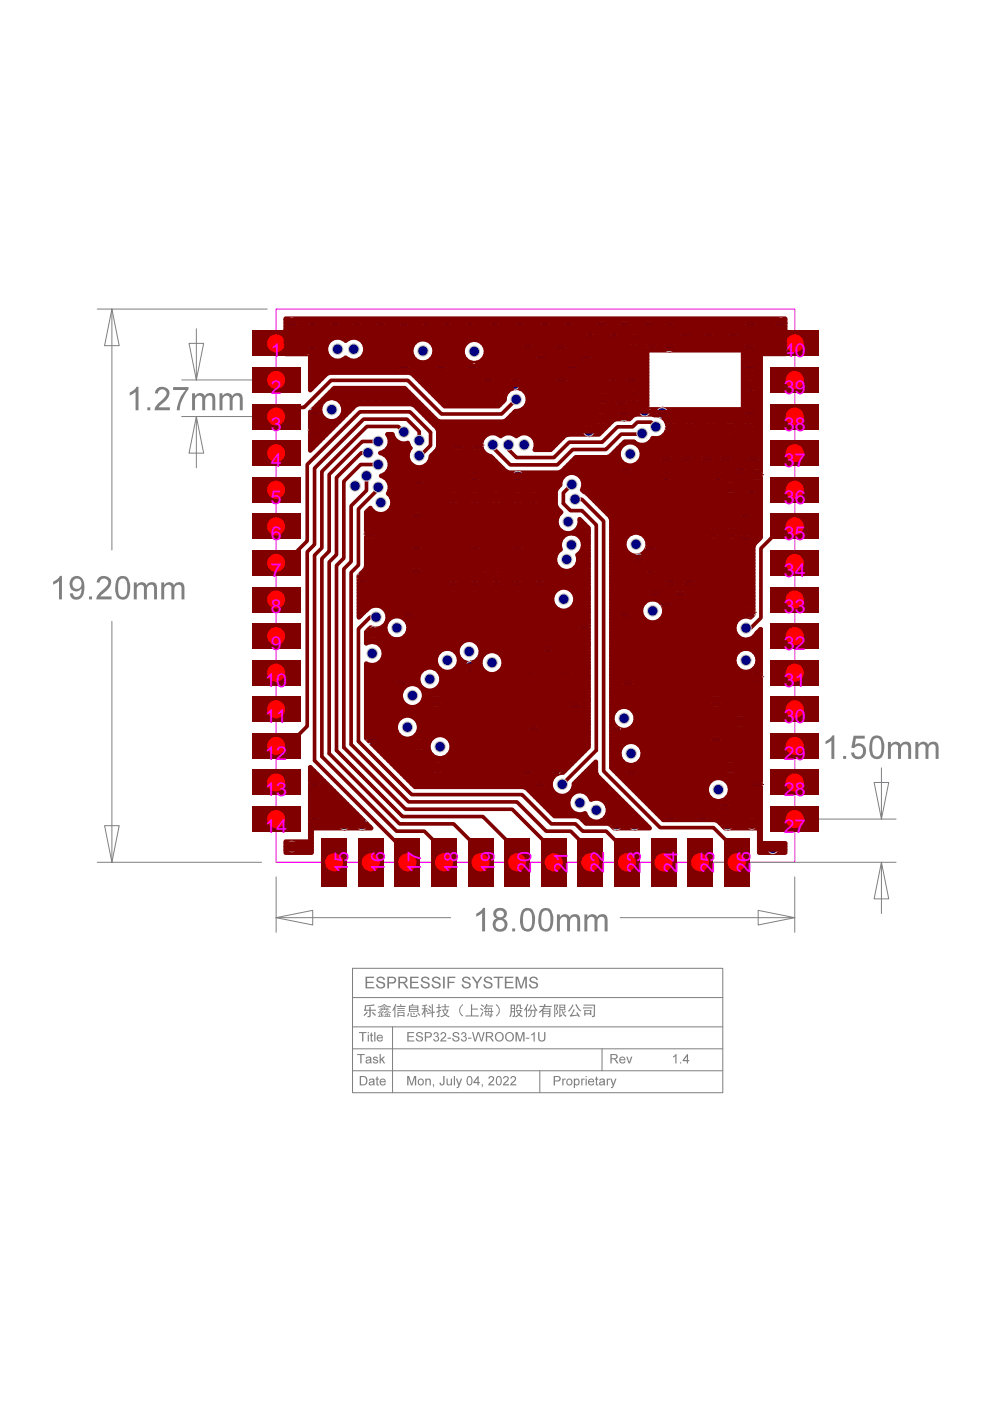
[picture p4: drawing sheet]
<svg xmlns="http://www.w3.org/2000/svg" width="210mm" height="297mm" viewBox="0 0 210 297" stroke-linecap="round" stroke-linejoin="round" font-family="sans-serif">
<path d="M58.5 65.5h110v117.3h-110z" fill="none" stroke="#f0f" stroke-width=".21"/>
<g fill="none" stroke="#808080" stroke-width=".21">
<path d="M20.6 65.5h36.1M23.7 65.5l1.6 7.8h-3.1zM23.7 65.5v51.1M40.1 72.8h3.1l-1.6 7.8zM41.6 69.7v10.9M59.8 65.5h.1M38.5 80.6h16.9M38.5 88.3h16.9M41.6 88.3l1.6 7.8h-3.1zM41.6 88.3v10.9M23.7 131.7v51.1M22.2 175.1h3.1l-1.6 7.7z"/>
<path d="M20.6 182.8h34.8M58.5 194.6l7.8-1.6v3.1zM58.5 194.6h37.1M131.5 194.6h37M160.7 193l7.8 1.6-7.8 1.5zM74.7 205.3h78.5v26.4h-78.5zM74.7 211.5h78.5M74.9 217.7h78.3M83.2 217.7v14M74.8 222.4h78.4M74.8 227h78.4M114.5 227v4.7"/>
<path d="M127.6 222.4v4.6"/>
</g>
<circle cx="140.7" cy="182.8" r="1.91" fill="#000"/>
<g fill="#808080">
<path d="M76.3 228.1h.7a1 1 0 0 1 .9 1 1 1 0 0 1-.9 1h-.7zM76.5 228.4v1.5a.82 .82 0 0 0 1.2-.8 .82 .82 0 0 0-1.2-.7zM78.4 228.8a.69 .69 0 0 1 .9 0 .69 .69 0 0 1 .1 .9l.1 .4h-.3v-.2l-.6 .3a.44 .44 0 0 1-.4-.5 .44 .44 0 0 1 .5-.4l.4-.1a.35 .35 0 0 0-.3-.3 .35 .35 0 0 0-.4 .2h-.2zM78.4 229.6a.36 .36 0 0 0 .5 .3 .36 .36 0 0 0 .2-.5zM79.8 228.3l.3-.1v.5h.2v.2h-.2v.9l.2 .1v.2l-.5-.1v-1.1h-.2v-.2h.2zM80.7 228.9a.69 .69 0 0 1 .8-.2 .69 .69 0 0 1 .3 .8h-1.1a.45 .45 0 0 0 .3 .4 .45 .45 0 0 0 .6-.2h.2a.74 .74 0 0 1-1.1 .3 .74 .74 0 0 1 0-1.1zM80.8 229l-.1 .2h.9l-.3-.3z"/>
<path d="M75.7 223.5h1.6v.2h-.6v1.8h-.3v-1.8h-.7zM77.6 224.2a.64 .64 0 0 1 1.1 .2l.1 1.1h-.2l-.1-.2-.5 .2a.44 .44 0 0 1-.5-.5 .44 .44 0 0 1 .5-.4h.5a.35 .35 0 0 0-.3-.4 .35 .35 0 0 0-.4 .3l-.3-.1zM77.8 225a.36 .36 0 0 0 .4 .3 .36 .36 0 0 0 .3-.5zM79.2 224.1h.6l.3 .3h-.2a.28 .28 0 0 0-.3-.2 .28 .28 0 0 0-.3 .3h.1a.62 .62 0 0 1 .7 .8 .65 .65 0 0 1-1.1-.3h.3a.31 .31 0 0 0 .3 .3 .31 .31 0 0 0 .3-.4 .58 .58 0 0 1-.6-.1 .58 .58 0 0 1-.1-.7zM80.5 223.5h.2v1.1l.6-.6h.3l-.5 .6 .6 .9h-.3l-.5-.7-.2 .1v.6h-.2z"/>
<path d="M76.1 218.8h1.6v.2h-.7v1.8h-.2v-1.8h-.7zM78 218.8h.2v.3h-.2zM78 219.4h.2v1.4h-.2zM78.6 219l.2-.1v.5h.3v.2h-.3v.9l.3 .1v.2l-.5-.1v-1.1h-.2v-.2h.2zM79.3 218.8h.3v2h-.3zM80 219.5a.69 .69 0 0 1 .8-.1 .69 .69 0 0 1 .4 .8h-1.1a.45 .45 0 0 0 .3 .4 .45 .45 0 0 0 .6-.2h.2a.74 .74 0 0 1-1.1 .3 .74 .74 0 0 1-.1-1.2zM80.1 219.8v.1h.9l-.3-.3z"/>
<path d="M77.4 213.2l1.9-.3 .2 .3-1.9 .1-.1 .8h.8v-.7h.3v.7h1.1v.2h-1.1v1.1a.45 .45 0 0 1-.6 .3l-.1-.3h.4v-1.1l-1 .1-.1-.2zM77.8 214.5l.2 .2-.7 .7-.2-.2zM79 214.5l.7 .7-.2 .2-.7-.7zM80.6 213.6l.8 .1v-.2h-.5v-.1h1.1v.1h-.4v.2l.8-.1v.2h-.4h.2l-.1 .2h.5v.2h-2.2v-.2h.6l-.1-.1 .1-.1h-.4zM81.7 214.7h.8v.1h-.3v.2h.6v.1h-.6v.4h.2l.1-.3 .2 .1-.1 .2 .2-.1v.2h-1.4v-.2l.3 .1-.1-.2 .1-.1 .1 .3h.2v-.4h-.5v-.1h.5v-.2h-.3zM80.1 213.4l.9-.2 .4-.4 .7 .4 .8 .2-.1 .2-.7-.2a.75 .75 0 0 0-1.2 0l-.7 .2zM80.5 214.6h.7v.2h-.2v.1h.2v.2l-.2-.1v.4l.1-.3 .2 .1-.1 .2 .1-.1v.2l-1.1 .1-.1-.2h.3l-.1-.2 .2-.1 .1 .3h.2v-.4l-.5 .1v-.2h.5v-.1h-.3zM81.3 214.7l.7-.5 .9 .4-.1 .2-.7-.4-.6 .4zM80.1 214.7l.6-.5 .7 .3-.1 .1-.5-.2-.6 .4zM81.6 213.8v.2h.3l.1-.2zM81 213.8l.1 .2h.3v-.2zM84.2 214.6h1.6v1h-.3v-.2h-1v.3h-.3zM83.8 212.9l.3 .1-.3 .5v2.2h-.2v-1.8l-.3 .5-.1-.2zM84.5 214.8v.4h1v-.4zM84.1 213.3h1.9v.2h-1.9zM84.2 213.7h1.6v.2h-1.6zM84.2 214.1h1.6v.3h-1.6zM84.8 213l.2-.1 .1 .3-.2 .1zM86.7 213.2h.6v-.4l.3 .1-.1 .3h1.2v1.3h-2zM87 214.7h.3v.7h.9v-.3l.3 .1-.1 .3-1.3 .1zM86.9 213.4v.2h1.6v-.2zM86.9 214.1v.3h1.6v-.3zM86.9 213.7v.3h1.6v-.3zM88.5 214.9l.2-.2 .4 .5-.2 .2zM86.5 214.8l.3 .1-.3 .6-.2-.1zM87.6 214.8l.2-.1 .2 .3-.2 .1zM89.5 213.2l1-.3 .1 .3h-.4v.6h.4v.2h-.4v1.7h-.2v-1.2l-.4 .7-.2-.2 .6-1h-.6v-.2h.6v-.5l-.4 .1zM91.5 212.9h.3v1.6h.4v.2l-.4 .1v.9h-.3v-.9l-.9 .2-.1-.2 1-.2zM90.9 213.9l.5 .5-.2 .1-.5-.5zM90.9 213.3l.1-.1 .4 .5-.1 .1zM90.4 214.1l.4 .4-.2 .2-.4-.4zM93.6 213.3l.7 .1-.1-.5h.3v.5l.7-.1v.3h-.7v.5h.6l-.6 1 .8 .4-.1 .2-.8-.4-.8 .4-.1-.1-.1-.2 .8-.3-.5-1.1 .6 .1v-.5h-.7zM93 212.9h.2v.6h.3v.2h-.3v.5l.3-.1v.2l-.3 .1-.1 1.1-.4 .2-.1-.3h.3l.1-.2v-.7l-.4 .2-.1-.2 .5-.2v-.6h-.5v-.2h.5zM94 214.2l.4 .8 .4-.8zM98.1 212.9l.1 .2a1.34 1.34 0 0 0 0 2.3l-.1 .1a1.53 1.53 0 0 1 0-2.6zM99.9 212.9h.2v.9h1.2v.3h-1.2v1.2h1.4v.2h-2.8v-.2h1.2zM103.1 212.8l.3 .2-.2 .2h1.3v.2h-1.4l-.1 .3h1.3v.7l.3-.1v.2h-.3l-.1 .6h.3v.2h-.3l-.2 .4h-.2l-.1-.2 .3-.2h-1.1v-.8h-.3v-.2l.3 .1 .1-.7-.3 .3-.1-.2zM103.1 214.5v.6h.9l.1-.6zM103.1 213.9v.5h1v-.5zM102.3 214.5l.2 .1-.5 1-.2-.1zM101.9 213.7l.6 .4-.2 .2-.5-.4zM102.1 212.9l.5 .4-.1 .2-.6-.4zM103.4 214.7l.1-.1 .3 .4-.2 .1zM103.4 214l.1-.1 .3 .3-.2 .1zM105.3 212.9a1.55 1.55 0 0 1 0 2.6l-.2-.1a1.32 1.32 0 0 0 0-2.3zM108.3 213h.9v2.5l-.5 .2-.1-.3 .3-.1 .1-.7h-.5l-.3 1-.2-.1 .2-.5zM109.4 214.1h1.2l-.4 1 .7 .3-.2 .3-.7-.4-.7 .4-.1-.2 .6-.4zM109.6 213h.9v.7h.3v.2h-.5l-.1-.7h-.4l-.4 .9-.1-.2 .2-.2zM108.5 213.9v.5h.5v-.5zM108.5 213.2v.5h.5v-.5zM109.7 214.3l.3 .7 .3-.7zM112.5 213l.3 .1-.5 1h1.2l-.5-1.1 .3-.1 .2 .7 .5 .6-.2 .2-.2-.3-.1 .4a.78 .78 0 0 1-.6 1.2v-.3l.4-.1v-1h-.5l-.2 .8-.5 .6-.2-.2 .2-.1a1.08 1.08 0 0 0 .4-1.1h-.2v-.2l-.3 .4-.2-.2 .5-.6zM111.8 212.8l.2 .2-.3 .6v2.1h-.2v-1.7l-.3 .3-.1-.1zM114.4 213.3h.9l.1-.5 .3 .1-.1 .4h1.4v.2h-1.5l-.2 .3h1.4l-.1 1.8-.4 .1-.1-.3h.4v-.4h-1.3v.7h-.3l.1-1.4-.6 .5-.2-.2 1-1.1h-.8zM115.2 214v.3h1.3v-.3zM115.2 214.5v.3h1.3v-.3zM118.6 213h1.3v1.2h-.6l.1 .5 .4-.4 .2 .2-.5 .3 .7 .6-.2 .2-.7-.6-.2-.8h-.3v1.1l.4-.2v.2l-.6 .4-.1-.3zM117.5 213h.9l-.3 1a.63 .63 0 0 1 .3 .6 .63 .63 0 0 1-.5 .5l-.1-.3a.45 .45 0 0 0 .3-.4 .45 .45 0 0 0-.3-.4l.3-.8h-.4v2.4h-.2zM118.8 213.7v.3h.8v-.3zM118.8 213.2v.3h.8v-.3zM121.6 214l.3 .1-.7 1.1 1.2-.1-.2-.4 .2-.1 .5 .9-.2 .2-.2-.4-1.6 .3-.1-.3 .4-.5zM122 213l.2-.1 .5 .9 .6 .5-.3 .2-.3-.4zM121.4 213l.2 .1-1 1.4-.2-.2zM123.9 214.2h1.5v1h-.3v-.2h-1v.4h-.2zM123.7 213h2.5l-.1 2.5-.6 .2-.1-.3h.4l.1-.2v-2h-2.2zM124.1 214.4v.4h1v-.4zM123.6 213.6h2v.2h-2z"/>
<path d="M77.5 207.1h1.8v.3h-1.5v.7h1.4v.3h-1.4v.9h1.6v.3h-1.9zM80.1 207.2a.98 .98 0 0 1 1.5 .6h-.3a.51 .51 0 0 0-.6-.5 .51 .51 0 0 0-.4 .7h.1a1.12 1.12 0 0 1 1.2 1 1.03 1.03 0 0 1-1 .6 1.03 1.03 0 0 1-.9-.9h.4a.65 .65 0 0 0 .5 .6 .65 .65 0 0 0 .7-.4l-.1-.3a1.22 1.22 0 0 1-1.4-1zM82.1 207.1h1a.75 .75 0 0 1 .9 .7 .75 .75 0 0 1-.9 .7h-.6v1.1h-.4zM82.5 207.4v.9h.6a.46 .46 0 0 0 .6-.5 .46 .46 0 0 0-.6-.4zM84.5 207.1h1a.69 .69 0 0 1 .9 .5 .69 .69 0 0 1-.7 .8l.9 1.2h-.4l-.3-.6a.82 .82 0 0 0-1.1-.5v1.1h-.3zM84.8 207.4v.8h.7a.42 .42 0 0 0 .5-.3 .42 .42 0 0 0-.2-.5zM86.9 207.1h1.8v.3h-1.4v.7h1.3v.3h-1.3v.9h1.5v.3h-1.9zM89.4 207.4a.97 .97 0 0 1 .9-.3 .97 .97 0 0 1 .8 .7h-.4a.51 .51 0 0 0-.6-.5 .51 .51 0 0 0-.3 .7h.1a1.12 1.12 0 0 1 1.2 1 1.03 1.03 0 0 1-1.1 .6 1.03 1.03 0 0 1-.8-.9h.3a.65 .65 0 0 0 .6 .6 .65 .65 0 0 0 .7-.4l-.1-.3a1.22 1.22 0 0 1-1.4-1zM91.7 207.4a.97 .97 0 0 1 1-.3 .97 .97 0 0 1 .7 .7h-.4a.51 .51 0 0 0-.6-.5 .51 .51 0 0 0-.3 .7h.1a1.12 1.12 0 0 1 1.2 1 1.03 1.03 0 0 1-1.1 .6 1.03 1.03 0 0 1-.8-.9h.3a.65 .65 0 0 0 .6 .6 .65 .65 0 0 0 .7-.4l-.1-.3a1.22 1.22 0 0 1-1.4-1zM93.9 207.1h.4v2.5h-.4zM94.9 207.1h1.6v.3h-1.3v.7h1.1v.3h-1.1v1.2h-.3zM98.2 207.2a.98 .98 0 0 1 1.6 .6h-.4a.51 .51 0 0 0-.6-.5 .51 .51 0 0 0-.4 .7h.1a1.12 1.12 0 0 1 1.3 1 1.03 1.03 0 0 1-1.1 .6 1.03 1.03 0 0 1-.8-.9h.3a.65 .65 0 0 0 .6 .6 .65 .65 0 0 0 .7-.4l-.2-.3a1.22 1.22 0 0 1-1.3-1zM100 207.1h.4l.8 1.1 .7-1.1h.4l-1 1.4v1.1h-.3v-1.1zM102.7 207.4a.97 .97 0 0 1 .9-.3 .97 .97 0 0 1 .8 .7h-.4a.51 .51 0 0 0-.6-.5 .51 .51 0 0 0-.3 .7h.1a1.13 1.13 0 0 1 1.2 1 1.03 1.03 0 0 1-1.1 .6 1.03 1.03 0 0 1-.8-.9h.3a.65 .65 0 0 0 .6 .6 .65 .65 0 0 0 .7-.4l-.1-.3a1.22 1.22 0 0 1-1.4-1zM104.7 207.1h2v.3h-.8v2.2h-.4v-2.2h-.8zM107 207.1h1.8v.3h-1.4v.7h1.3v.3h-1.3v.9h1.5v.3h-1.9zM109.3 207.1h.5l.7 2.1 .7-2.1h.5v2.5h-.3v-2.1l-.7 2.1h-.4l-.6-2.1v2.1h-.4zM112.3 207.4a.97 .97 0 0 1 1-.3 .97 .97 0 0 1 .7 .7h-.3a.51 .51 0 0 0-.6-.5 .51 .51 0 0 0-.4 .7h.1a1.13 1.13 0 0 1 1.3 1 1.03 1.03 0 0 1-1.1 .6 1.03 1.03 0 0 1-.9-.9h.4a.65 .65 0 0 0 .5 .6 .65 .65 0 0 0 .8-.4l-.2-.3a1.22 1.22 0 0 1-1.3-1z"/>
<path d="M117.4 228.1h.7a.6 .6 0 0 1 .8 .6 .6 .6 0 0 1-.7 .6h-.5v.8h-.3zM117.7 228.4v.7h.5a.37 .37 0 0 0 .4-.4 .37 .37 0 0 0-.4-.3zM119.2 228.7h.2v.2l.3-.2h.3l-.1 .3-.2-.1-.2 .2v1h-.3zM120.1 229.4a.71 .71 0 0 1 1.4 0 .71 .71 0 0 1-1.4 0zM120.4 229a.47 .47 0 0 0 0 .8 .47 .47 0 0 0 .7-.2l-.1-.6-.3-.1zM121.7 228.7h.2v.2a.6 .6 0 0 1 .8-.1 .6 .6 0 0 1 .2 .8 .56 .56 0 0 1-.4 .5 .56 .56 0 0 1-.6-.1v.7h-.2zM122 229l-.1 .4 .1 .4a.48 .48 0 0 0 .7-.3 .48 .48 0 0 0-.5-.6zM123.2 228.7h.3v.2l.3-.2h.2l-.1 .3-.2-.1-.2 .2v1h-.3zM124.2 228.1h.2v.3h-.2zM124.2 228.7h.2v1.4h-.2zM124.8 228.9a.69 .69 0 0 1 .9-.2 .69 .69 0 0 1 .3 .8h-1.1a.45 .45 0 0 0 .3 .4 .45 .45 0 0 0 .6-.2h.2a.74 .74 0 0 1-1.1 .3 .74 .74 0 0 1-.1-1.1zM125 229l-.1 .2h.9l-.3-.3zM126.3 228.3l.3-.1v.5h.2v.2h-.2v.9l.2 .1 .1 .2-.5-.1-.1-1.1h-.2v-.2h.2zM127.1 228.9a.64 .64 0 0 1 1.2 .2v1h-.2l-.1-.2-.5 .3a.44 .44 0 0 1-.5-.5 .44 .44 0 0 1 .6-.4l.4-.1a.35 .35 0 0 0-.3-.3 .35 .35 0 0 0-.4 .2h-.3zM127.3 229.6a.36 .36 0 0 0 .4 .3 .36 .36 0 0 0 .3-.5zM128.6 228.7h.3v.2l.3-.2h.2l-.1 .3-.2-.1-.2 .2v1h-.3zM129.4 228.7h.3l.3 1.1 .4-1.1h.3l-.6 1.6-.3 .4h-.2l-.1-.2h.3l.1-.3z"/>
<path d="M86.3 228.1h.4l.6 1.7 .5-1.7h.4v2h-.2v-1.7l-.6 1.7h-.3l-.5-1.7v1.7h-.3zM88.5 229.4a.75 .75 0 0 1 1.5 0 .75 .75 0 0 1-1.5 0zM88.9 229a.47 .47 0 0 0 0 .8 .47 .47 0 0 0 .7-.2l-.1-.6-.3-.1zM90.2 228.7h.2v.2a.5 .5 0 0 1 .6-.2 .5 .5 0 0 1 .3 .5v.9h-.2v-1l-.3-.2-.3 .2-.1 1h-.2zM91.8 229.9h.2v.4l-.2 .2zM94 228.1h.3v1.4a.55 .55 0 0 1-.6 .6 .55 .55 0 0 1-.5-.6h.3l.2 .4 .3-.1zM94.7 228.7h.2v.8a.35 .35 0 0 0 .4 .4 .35 .35 0 0 0 .3-.4v-.8h.2v1.4h-.2v-.2a.49 .49 0 0 1-.6 .2 .49 .49 0 0 1-.3-.5zM96.2 228.1h.3v2h-.3zM96.7 228.7h.2l.4 1.1 .4-1.1h.3l-.6 1.6-.3 .4h-.3v-.2h.3l.1-.3zM99.2 228.2a.64 .64 0 0 1 .7 0 .64 .64 0 0 1 .3 .7v.3a.67 .67 0 0 1-.3 .8 .67 .67 0 0 1-.9-.2l-.1-1zM99.3 228.5l-.1 .1a1.09 1.09 0 0 0 .3 1.3 1 1 0 0 0 0-1.5zM101.3 228.2h.2v1.2h.2v.3h-.2v.4h-.3v-.4h-.8v-.3zM101.2 228.6l-.5 .8h.5zM102.1 229.9h.3v.4l-.2 .2zM103.7 228.3a.65 .65 0 0 1 1 .1 .65 .65 0 0 1-.2 .9l-.7 .6h1v.2h-1.3l.1-.3 .8-.8a.37 .37 0 0 0-.1-.6 .37 .37 0 0 0-.5 .3h-.3zM105.4 228.2a.64 .64 0 0 1 .7 0 .64 .64 0 0 1 .3 .7v.3a.67 .67 0 0 1-.3 .8 .67 .67 0 0 1-.9-.2l-.1-1zM105.5 228.5l-.1 .1a1.09 1.09 0 0 0 .4 1.3 1 1 0 0 0 0-1.5zM106.8 228.3a.65 .65 0 0 1 1 .1 .65 .65 0 0 1-.2 .9l-.7 .6h1v.2h-1.3l.1-.3 .8-.8a.37 .37 0 0 0-.1-.6 .37 .37 0 0 0-.5 .3h-.3zM108.4 228.3a.65 .65 0 0 1 1 .1 .65 .65 0 0 1-.3 .9l-.6 .6h1v.2h-1.3v-.3l.9-.8a.37 .37 0 0 0-.2-.6 .37 .37 0 0 0-.5 .3h-.2z"/>
<path d="M86.4 218.8h1.4v.2h-1.2v.7h1.1v.2h-1.1v.7h1.3v.2h-1.5zM88.3 219.1a.78 .78 0 0 1 .8-.3 .78 .78 0 0 1 .6 .6h-.3a.41 .41 0 0 0-.5-.4 .41 .41 0 0 0-.3 .5l.1 .1a.9 .9 0 0 1 1 .8 .83 .83 0 0 1-.9 .4 .83 .83 0 0 1-.7-.7h.3a.49 .49 0 0 0 .5 .5 .49 .49 0 0 0 .5-.5l-.2-.1a.73 .73 0 0 1-.9-.9zM90.1 218.8h.7a.6 .6 0 0 1 .8 .6 .6 .6 0 0 1-.8 .6h-.5v.8h-.2zM90.3 219v.8h.5a.37 .37 0 0 0 .5-.4 .37 .37 0 0 0-.5-.4zM92.1 219a.52 .52 0 0 1 .8-.1 .52 .52 0 0 1-.2 .8 .61 .61 0 0 1 .1 1.1 .61 .61 0 0 1-1-.5h.3a.39 .39 0 0 0 .5 .3 .39 .39 0 0 0 .3-.5 .39 .39 0 0 0-.6-.2v-.2a.32 .32 0 0 0 .4-.3 .32 .32 0 0 0-.2-.4 .32 .32 0 0 0-.4 .4l-.2-.1zM93.6 219a.65 .65 0 0 1 .9 .1 .65 .65 0 0 1-.2 .9l-.6 .6h.9v.2h-1.3l.1-.3 .9-.8a.37 .37 0 0 0-.2-.6 .37 .37 0 0 0-.5 .3h-.2zM94.9 220h.7v.2h-.7zM96.1 219a.78 .78 0 0 1 1.3 .4h-.3a.41 .41 0 0 0-.5-.4 .41 .41 0 0 0-.3 .5l.1 .1a.9 .9 0 0 1 1 .8 .83 .83 0 0 1-.9 .4 .83 .83 0 0 1-.6-.7h.2a.49 .49 0 0 0 .5 .5 .49 .49 0 0 0 .5-.5l-.2-.1a.73 .73 0 0 1-.9-.9zM97.9 219a.52 .52 0 0 1 .8-.1 .52 .52 0 0 1-.1 .8 .61 .61 0 0 1 .1 1.1 .61 .61 0 0 1-1-.5h.3a.39 .39 0 0 0 .4 .3 .39 .39 0 0 0 .3-.5 .39 .39 0 0 0-.5-.2v-.2a.32 .32 0 0 0 .4-.3 .32 .32 0 0 0-.3-.4 .32 .32 0 0 0-.3 .4l-.3-.1zM99.2 220h.8v.2h-.8zM100.1 218.8h.3l.4 1.7 .5-1.7h.3l.5 1.7 .4-1.7h.3l-.6 2h-.2l-.6-1.7-.5 1.7h-.3zM103 218.8h.9a.55 .55 0 0 1 .6 .5 .55 .55 0 0 1-.5 .6l.7 .9h-.3l-.3-.4a.66 .66 0 0 0-.8-.5v.9h-.3zM103.3 219v.7h.7l.2-.2v-.4zM104.9 219.8a1 1 0 0 1 2 0 1 1 0 0 1-2 0zM105.4 219.2a.77 .77 0 0 0-.1 1.1 .77 .77 0 0 0 1 .1 .77 .77 0 0 0 .2-1 .77 .77 0 0 0-1.1-.2zM107.1 219.8a1 1 0 0 1 2 0 1 1 0 0 1-2 0zM107.6 219.2a.77 .77 0 0 0-.1 1.1 .77 .77 0 0 0 1 .1 .77 .77 0 0 0 .1-1 .77 .77 0 0 0-1-.2zM109.3 218.8h.4l.6 1.7 .5-1.7h.4v2h-.3v-1.7l-.5 1.7h-.3l-.5-1.7v1.7h-.3zM111.5 220h.7v.2h-.7zM112.6 219.3l.8-.5v2h-.3v-1.5l-.5 .3zM114.1 218.8h.3v1.2a.51 .51 0 0 0 .5 .6 .51 .51 0 0 0 .5-.6v-1.2h.2v1.2a.78 .78 0 0 1-.7 .8 .78 .78 0 0 1-.8-.8z"/>
<path d="M129.4 223.5h.9a.55 .55 0 0 1 .7 .4 .55 .55 0 0 1-.6 .7l.7 .9h-.3l-.2-.4a.66 .66 0 0 0-.9-.5v.9h-.3zM129.7 223.7v.7h.7l.2-.2v-.4zM131.5 224.2a.69 .69 0 0 1 .8-.1 .69 .69 0 0 1 .3 .7h-1.1a.45 .45 0 0 0 .4 .5 .45 .45 0 0 0 .5-.3l.2 .1a.74 .74 0 0 1-1.1 .2 .74 .74 0 0 1 0-1.1zM131.7 224.3l-.2 .3h.9l-.3-.3zM132.8 224h.2l.4 1.2 .4-1.2h.3l-.5 1.5h-.3z"/>
<path d="M101 193.7a2.83 2.83 0 0 0 1.4-1.2h.4v5h-.6v-3.9l-1.2 .8zM105 192.8a1.43 1.43 0 0 1 1.7-.2 1.43 1.43 0 0 1 .7 1.5l-.7 .7a1.44 1.44 0 0 1 .9 1.7 1.44 1.44 0 0 1-1.6 1 1.44 1.44 0 0 1-1.5-1 1.44 1.44 0 0 1 .8-1.7 1.13 1.13 0 0 1-.3-2zM105.4 193.2a.78 .78 0 0 0 .1 1.1 .78 .78 0 0 0 1.1 0 .78 .78 0 0 0 .1-1.1 1.04 1.04 0 0 0-1.3 0zM105.1 196a.97 .97 0 0 0 1.9 0 .97 .97 0 0 0-1.9 0zM108.6 196.8h.6v.7h-.6zM110.9 192.8a1.51 1.51 0 0 1 2.4 1.1 4 4 0 0 1-.5 3.4 1.49 1.49 0 0 1-2.4-1.1 4.1 4.1 0 0 1 .5-3.4zM111.2 193.4a4.9 4.9 0 0 0 0 3.2 .89 .89 0 0 0 1 .3 .89 .89 0 0 0 .6-.9v-1.5a1.27 1.27 0 0 0-1-1.5zM114.8 192.8a1.51 1.51 0 0 1 2.4 1.1 4 4 0 0 1-.6 3.4 1.49 1.49 0 0 1-2.3-1.1 4.1 4.1 0 0 1 .5-3.4zM115 193.4a4.9 4.9 0 0 0 0 3.2 .89 .89 0 0 0 1.1 .3 .89 .89 0 0 0 .5-.9l.1-1.5a1.27 1.27 0 0 0-1-1.5zM118.1 193.9h.6v.5a1.15 1.15 0 0 1 1.1-.6 1.15 1.15 0 0 1 1 .7 1.16 1.16 0 0 1 1.3-.7 1.16 1.16 0 0 1 .9 1.2v2.5h-.6v-2.2a.75 .75 0 0 0-.6-1 .75 .75 0 0 0-.9 .6v2.6h-.7v-2.3a.64 .64 0 0 0-.6-.8 1 1 0 0 0-.9 1.2v1.9h-.6zM123.9 193.9h.6v.5a1.15 1.15 0 0 1 1.1-.6 1.15 1.15 0 0 1 1 .7 1.16 1.16 0 0 1 1.3-.7 1.16 1.16 0 0 1 .9 1.2v2.5h-.6v-2.2a.75 .75 0 0 0-.5-1 .75 .75 0 0 0-1 .6v2.6h-.6v-2.3a.64 .64 0 0 0-.7-.8 1 1 0 0 0-.9 1.2v1.9h-.6z"/>
<path d="M11.3 123.3a2.83 2.83 0 0 0 1.4-1.2h.4v5h-.6v-3.9l-1.2 .8zM15.1 122.6a1.57 1.57 0 0 1 1.8-.4 1.57 1.57 0 0 1 .9 1.5 3.7 3.7 0 0 1-.7 3.2 1.39 1.39 0 0 1-1.5 .2 1.39 1.39 0 0 1-.8-1.3h.6a.83 .83 0 0 0 .8 .8 1.04 1.04 0 0 0 1-1l.1-.8a1.47 1.47 0 0 1-2 .3 1.47 1.47 0 0 1-.4-2zM15.6 123a1.04 1.04 0 0 0 0 1.6 1.04 1.04 0 0 0 1.6-.4 1.02 1.02 0 0 0-.2-1.3 1.02 1.02 0 0 0-1.4 .1zM18.9 126.5h.6v.6h-.6zM21 122.4a1.54 1.54 0 0 1 2.1 .1 1.54 1.54 0 0 1 0 2.2l-1.9 1.8h2.5v.6h-3.3a3.9 3.9 0 0 1 1.9-2.4 1.16 1.16 0 0 0 .4-1.8 .93 .93 0 0 0-1-.2 .93 .93 0 0 0-.6 .9l-.6-.1 .1-.6zM25.1 122.4a1.51 1.51 0 0 1 2.4 1.1 4 4 0 0 1-.6 3.4 1.49 1.49 0 0 1-2.3-1.1 4.1 4.1 0 0 1 .5-3.4zM25.3 123a4.9 4.9 0 0 0 0 3.3 .89 .89 0 0 0 1.1 .2 .89 .89 0 0 0 .5-.9l.1-1.5a1.27 1.27 0 0 0-1-1.4zM28.4 123.5h.6v.5a1.15 1.15 0 0 1 1.1-.6 1.15 1.15 0 0 1 1 .7 1.16 1.16 0 0 1 1.3-.7 1.16 1.16 0 0 1 .9 1.2v2.5h-.6v-2.2a.75 .75 0 0 0-.6-1 .75 .75 0 0 0-.9 .6l-.1 2.6h-.6v-2.3a.64 .64 0 0 0-.6-.8 1 1 0 0 0-.9 1.2v1.9h-.6zM34.2 123.5h.6v.5a1.15 1.15 0 0 1 1.1-.6 1.15 1.15 0 0 1 1 .7 1.16 1.16 0 0 1 1.3-.7 1.16 1.16 0 0 1 .9 1.2v2.5h-.6v-2.2a.75 .75 0 0 0-.6-1 .75 .75 0 0 0-.9 .6v2.6h-.7v-2.3a.64 .64 0 0 0-.6-.8 1 1 0 0 0-.9 1.2v1.9h-.6z"/>
<path d="M27.5 83.2a2.84 2.84 0 0 0 1.5-1.2h.4v5h-.7v-3.9l-1.2 .8zM31.2 86.4h.7v.6h-.7zM33.3 82.3a1.54 1.54 0 0 1 2.2 .1 1.54 1.54 0 0 1 0 2.2l-1.9 1.8h2.4v.6h-3.2a3.9 3.9 0 0 1 1.8-2.4 1.16 1.16 0 0 0 .4-1.8 .93 .93 0 0 0-1-.2 .93 .93 0 0 0-.5 .9l-.7-.1 .2-.6zM36.7 82.1h3.3v.4l-.9 1.4a5.8 5.8 0 0 0-1 3.1h-.6v-.6a7.7 7.7 0 0 1 1.8-3.7h-2.6zM40.7 83.4h.7v.5a1.15 1.15 0 0 1 1-.6 1.15 1.15 0 0 1 1 .7 1.16 1.16 0 0 1 1.3-.7 1.16 1.16 0 0 1 .9 1.2v2.5h-.6v-2.2a.75 .75 0 0 0-.5-1 .75 .75 0 0 0-.9 .6l-.1 2.6h-.6v-2.3a.64 .64 0 0 0-.6-.8 .99 .99 0 0 0-.9 1.2v1.9h-.7zM46.5 83.4h.7v.5a1.15 1.15 0 0 1 1-.6 1.15 1.15 0 0 1 1 .7 1.16 1.16 0 0 1 1.4-.7 1.16 1.16 0 0 1 .9 1.2v2.5h-.7v-2.2a.75 .75 0 0 0-.5-1 .75 .75 0 0 0-.9 .6l-.1 2.6h-.6v-2.3a.64 .64 0 0 0-.6-.8 .99 .99 0 0 0-.9 1.2v1.9h-.7z"/>
</g>
<path d="M65.4 162.3l-.1 .4v15.3h-5l-.2 .4v2.4l.1 .3 .4 .2 5.7-.1 .3-.4v-4.7h12.1a.49 .49 0 0 0 .4-.3 .49 .49 0 0 0-.1-.6l-12.9-12.9-.3-.1zM60.2 67.3v8l.4 .2h4.7v7.2l.3 .5 .5-.1 3.3-3.3 .5-.3h16.6l.8 .3 6.8 6.8h11.6l.3-.1 1.3-1.3 .2-1a2.01 2.01 0 0 1 2.4-1.4 2.01 2.01 0 0 1 1.5 2.3 2.01 2.01 0 0 1-2.3 1.6l-1.9 1.9-.5 .3h-13.1l-.8-.3-6.8-6.8h-15.1l-.4 .2-5.2 5.2v8.3l.1 .4 .4 .1 .3-.1 9.6-9.6 .6-.1h10.9l.5 .3 4.4 4.4 .3 .5v3.4l-1.5 1.9a2.01 2.01 0 0 1-2.9 1.8 2.01 2.01 0 0 1-.5-3.3v-.4l-.6-1a.49 .49 0 0 0-.6-.3 2.08 2.08 0 0 1-2.7-1.7l-.4-.2h-1.3a.6 .6 0 0 0 0 1 2.07 2.07 0 0 1-1.6 3.1 .49 .49 0 0 0-.1 .5 .49 .49 0 0 0 .3 .3 2.03 2.03 0 0 1 1.7 2 2.03 2.03 0 0 1-1.7 2 .49 .49 0 0 0 .2 .9 2 2 0 0 1 1.2 3l-.1 .4a2.08 2.08 0 0 1 .2 3.3 2.08 2.08 0 0 1-3.2-.8l-.6 .1-.9 .8-.1 .4v11.2l-.2 .6-1.2 1.3-.2 .4 .1 9 .2 .2h.4l1.6-1.5a2.03 2.03 0 0 1 2.8-.7 2.03 2.03 0 0 1 .7 2.8 2.03 2.03 0 0 1-2.8 .7l-.3 .1-1.1 1.1v2.6l.1 .3 .3 .2a2.18 2.18 0 0 1 3.3 1.2 2.03 2.03 0 0 1-.9 2.1 2.03 2.03 0 0 1-2.3 0l-.3 .1-.2 .4v16l10.4 10.5 .4 .1h23l.5 .3 5.9 5.9 4.9 .1 .5 .3 1.3 1.1 4.4 .1a1.71 1.71 0 0 1 1.4 .8l.3 .2h7.5a.49 .49 0 0 0 .5-.3 .49 .49 0 0 0-.1-.6l-10.9-10.9-.4-.8v-2l-.3-.4-.5 .1-4.6 4.6-.2 .4a2.02 2.02 0 0 1-2 2.1 2.02 2.02 0 0 1-2-2.2 2.02 2.02 0 0 1 2.3-1.8l5.6-5.6 .2-.3v-46.4l-.2-.4-1.9-1.9a.59 .59 0 0 0-.7 .1 .59 .59 0 0 0 0 .8 2.01 2.01 0 0 1-3 1.7 2.01 2.01 0 0 1-.1-3.4v-.5l-1.1-1.3v-2.6a1.95 1.95 0 0 1 .9-1.5 2.05 2.05 0 0 1 2.5-2.2 2.05 2.05 0 0 1 1.2 3.1l.2 .4 1.1 .7 4.6 4.7 .3 .8 .1 52.5 11.3 11.3h10.8l.6 .2 1.5 1.4 .3 .2h6.8v4.7l.1 .3 .4 .2h5.5l.2-.1 .3-.4v-2l-.3-.4-4.9-.1-.1-45.1-.2-.3h-.4l-1.1 1.1a2.02 2.02 0 0 1-2.7 1 2.02 2.02 0 0 1-.9-2.8 2.02 2.02 0 0 1 2.7-.8l.4-.2 .7-.9v-14a2.12 2.12 0 0 1 1.1-1.7l.5-.6v-38.5h4.7l.4-.2 .1-7.7-.3-.5h-106.1zM82.1 133.1a2 2 0 0 1 4 0 2 2 0 0 1-4 0zM97.5 138.1a2 2 0 0 1 4 0 2 2 0 0 1-4 0zM92.9 140a2 2 0 0 1 4 0 2 2 0 0 1-4 0zM89.1 144a2 2 0 0 1 4 0 2 2 0 0 1-4 0zM85.4 147.5a2 2 0 0 1 4 0 2 2 0 0 1-4 0zM84.4 154.2a2 2 0 0 1 4 0 2 2 0 0 1-4 0zM91.3 158.3a2 2 0 0 1 4 0 2 2 0 0 1-4 0zM68.3 86.9a2 2 0 0 1 4 0 2 2 0 0 1-4 0zM137.7 74.7h19.4v11.6h-19.4zM102.9 93a2.11 2.11 0 0 1 3.1-.1h.3a2.23 2.23 0 0 1 3.1 0h.2a2.07 2.07 0 0 1 2.7-.2 2.07 2.07 0 0 1 .6 2.7l.2 .4 .3 .1 3.5-.1 3-2.9 .5-.3h6.8l3.1-3.1 .6-.2h2.6l.3-.1a1.7 1.7 0 0 1 1.3-.9l3.3 .1a2.93 2.93 0 0 1 2.5 1.3 2.05 2.05 0 0 1-.4 2.2 2.05 2.05 0 0 1-2.2 .5l-.2 .1a2.12 2.12 0 0 1-3.5 .7h-2.4l-2.9 2.9-.5 .3-6.9 .1-2.9 2.9-.9 .3h-10.2l-.5-.3-3-3-.8-.3a2 2 0 0 1-.7-3.1zM102.3 140.5a2 2 0 0 1 4 0 2 2 0 0 1-4 0zM70 72.8a2 2 0 0 1 3-.2l.4 .1a2.04 2.04 0 0 1 3-.1 2.04 2.04 0 0 1 0 2.9 2.04 2.04 0 0 1-3-.1l-.4 .1a2 2 0 0 1-2.8 0 2 2 0 0 1-.2-2.7zM87.7 74.4a2 2 0 0 1 4 0 2 2 0 0 1-4 0zM98.6 74.5a2 2 0 0 1 4 0 2 2 0 0 1-4 0zM119.6 114.2a2.01 2.01 0 0 1 3.1 .1 2.01 2.01 0 0 1-.6 3l-.1 .4a2.02 2.02 0 0 1-.9 2.7 2.02 2.02 0 0 1-2.7-.9 2.02 2.02 0 0 1 .8-2.7l.1-.3a2.23 2.23 0 0 1 .3-2.3zM117.5 127a2 2 0 0 1 4 0 2 2 0 0 1-4 0zM131.6 96.3a2 2 0 0 1 4 0 2 2 0 0 1-4 0zM132.8 115.4a2 2 0 0 1 4 0 2 2 0 0 1-4 0zM130.3 152.3a2 2 0 0 1 4 0 2 2 0 0 1-4 0zM136.4 129.5a2 2 0 0 1 4 0 2 2 0 0 1-4 0zM131.8 159.8a2 2 0 0 1 4 0 2 2 0 0 1-4 0zM121.4 168.9a2.05 2.05 0 0 1 2.1-.6 2.05 2.05 0 0 1 1.5 1.6 .72 .72 0 0 0 .9-.1 2.02 2.02 0 0 1 2.5 1.6 2.02 2.02 0 0 1-1.6 2.4 2.02 2.02 0 0 1-2.4-1.7 .72 .72 0 0 0-1 0 2 2 0 0 1-2.2-.8 2 2 0 0 1 .2-2.4zM150.3 167.4a2 2 0 0 1 4 0 2 2 0 0 1-4 0zM156.2 140a2 2 0 0 1 4 0 2 2 0 0 1-4 0z" fill="#800000"/>
<g fill="none" stroke="#800000" stroke-width=".21">
<path d="M66.3 68.3h.1M67.5 69.5h.1M69.7 69.5h.1M71 68.3h.1M72.2 69.5h.1M74.4 69.5h.1M75.6 68.3h.1M76.8 69.5h.1M79.5 69.5h.1M80.7 68.3h.1M82 69.5h.1M84.5 69.5h.1"/>
<path d="M85.7 68.3h.1M86.9 69.5h.1M89.1 69.6h.1M90.4 68.4h.1M91.6 69.6h.1M93.6 69.6h.1M94.8 68.4h.1M96 69.6h.1M98.5 69.5h.1M99.7 68.3h.1M101 69.5h.1M103.6 69.5h.1"/>
<path d="M104.9 68.3h.1M106.1 69.5h.1M109 69.6h.1M110.2 68.4h.1M111.4 69.6h.1M114.3 69.5h.1M115.6 68.3h.1M116.8 69.5h.1M119.3 69.5h.1M120.5 68.3h.1M121.8 69.5h.1M126.4 69.3h.1"/>
<path d="M127.6 68h.1M128.8 69.3h.1M131.3 69.2h.1M132.5 67.9h.1M133.7 69.2h.1M136.5 69.2h.1M137.7 67.9h.1M138.9 69.2h.1M140.8 69.5h.1M142 68.3h.1M143.2 69.5h.1M145.4 69.1h.1"/>
<path d="M150.2 69.1h.1M155.5 69.1h.1M158 68.8h.1M159.2 70h.1M159.2 67.6h.1M160.4 68.8h.1"/>
</g>
<circle cx="66.3" cy="69.5" r="1.22" fill="#c0c0c0"/>
<circle cx="66.3" cy="69.5" r="1" fill="#000080"/>
<circle cx="71" cy="69.5" r="1.22" fill="#c0c0c0"/>
<circle cx="71" cy="69.5" r="1" fill="#000080"/>
<circle cx="75.6" cy="69.5" r="1.22" fill="#c0c0c0"/>
<circle cx="75.6" cy="69.5" r="1" fill="#000080"/>
<circle cx="80.7" cy="69.5" r="1.22" fill="#c0c0c0"/>
<circle cx="80.7" cy="69.5" r="1" fill="#000080"/>
<circle cx="90.4" cy="69.6" r="1.22" fill="#c0c0c0"/>
<circle cx="90.4" cy="69.6" r="1" fill="#000080"/>
<circle cx="85.7" cy="69.5" r="1.22" fill="#c0c0c0"/>
<circle cx="85.7" cy="69.5" r="1" fill="#000080"/>
<circle cx="94.8" cy="69.6" r="1.22" fill="#c0c0c0"/>
<circle cx="94.8" cy="69.6" r="1" fill="#000080"/>
<circle cx="99.7" cy="69.5" r="1.22" fill="#c0c0c0"/>
<circle cx="99.7" cy="69.5" r="1" fill="#000080"/>
<circle cx="110.2" cy="69.6" r="1.22" fill="#c0c0c0"/>
<circle cx="110.2" cy="69.6" r="1" fill="#000080"/>
<circle cx="104.9" cy="69.5" r="1.22" fill="#c0c0c0"/>
<circle cx="104.9" cy="69.5" r="1" fill="#000080"/>
<circle cx="127.6" cy="69.3" r="1.22" fill="#c0c0c0"/>
<circle cx="127.6" cy="69.3" r="1" fill="#000080"/>
<circle cx="115.6" cy="69.5" r="1.22" fill="#c0c0c0"/>
<circle cx="115.6" cy="69.5" r="1" fill="#000080"/>
<circle cx="120.5" cy="69.5" r="1.22" fill="#c0c0c0"/>
<circle cx="120.5" cy="69.5" r="1" fill="#000080"/>
<circle cx="137.7" cy="69.2" r="1.22" fill="#c0c0c0"/>
<circle cx="137.7" cy="69.2" r="1" fill="#000080"/>
<circle cx="132.5" cy="69.2" r="1.22" fill="#c0c0c0"/>
<circle cx="132.5" cy="69.2" r="1" fill="#000080"/>
<circle cx="142" cy="69.5" r="1.22" fill="#c0c0c0"/>
<circle cx="142" cy="69.5" r="1" fill="#000080"/>
<circle cx="155.5" cy="70.3" r="1.22" fill="#c0c0c0"/>
<circle cx="155.5" cy="70.3" r="1" fill="#000080"/>
<circle cx="150.2" cy="70.3" r="1.22" fill="#c0c0c0"/>
<circle cx="150.2" cy="70.3" r="1" fill="#000080"/>
<circle cx="145.4" cy="70.3" r="1.22" fill="#c0c0c0"/>
<circle cx="145.4" cy="70.3" r="1" fill="#000080"/>
<circle cx="159.2" cy="68.8" r="1.22" fill="#c0c0c0"/>
<circle cx="159.2" cy="68.8" r="1" fill="#000080"/>
<circle cx="140.7" cy="182.8" r="1.91" fill="#f00"/>
<path d="M60.5 69.9h106.1M60.5 69.2h106.1M60.5 68.5h106.1M60.5 67.8h106.1" fill="none" stroke="#800000" stroke-width=".78"/>
<text font-size="118" fill="#800000" x="53.4" y="171.4">U3</text>
<g font-size="10.4" fill="#f00">
<text x="62.3" y="75.5" transform="rotate(-90 62.3 75.5)">U3x1</text>
<text x="172.2" y="75.5" transform="rotate(-90 172.2 75.5)">U3x40</text>
<text x="62.3" y="83.3" transform="rotate(-90 62.3 83.3)">U3x2</text>
<text x="172.2" y="83.3" transform="rotate(-90 172.2 83.3)">U3x39</text>
<text x="62.3" y="91.1" transform="rotate(-90 62.3 91.1)">U3x3</text>
<text x="172.2" y="91.1" transform="rotate(-90 172.2 91.1)">U3x38</text>
<text x="62.3" y="98.8" transform="rotate(-90 62.3 98.8)">U3x4</text>
<text x="172.2" y="98.8" transform="rotate(-90 172.2 98.8)">U3x37</text>
<text x="62.3" y="106.6" transform="rotate(-90 62.3 106.6)">U3x5</text>
<text x="172.2" y="106.6" transform="rotate(-90 172.2 106.6)">U3x36</text>
<text x="62.3" y="114.3" transform="rotate(-90 62.3 114.3)">U3x6</text>
<text x="172.2" y="114.3" transform="rotate(-90 172.2 114.3)">U3x35</text>
<text x="62.3" y="122.1" transform="rotate(-90 62.3 122.1)">U3x7</text>
<text x="172.2" y="122.1" transform="rotate(-90 172.2 122.1)">U3x34</text>
<text x="62.3" y="129.9" transform="rotate(-90 62.3 129.9)">U3x8</text>
<text x="172.2" y="129.9" transform="rotate(-90 172.2 129.9)">U3x33</text>
<text x="62.3" y="137.6" transform="rotate(-90 62.3 137.6)">U3x9</text>
<text x="172.2" y="137.6" transform="rotate(-90 172.2 137.6)">U3x32</text>
<text x="62.3" y="145.4" transform="rotate(-90 62.3 145.4)">U3x10</text>
<text x="172.2" y="145.4" transform="rotate(-90 172.2 145.4)">U3x31</text>
<text x="62.3" y="153.1" transform="rotate(-90 62.3 153.1)">U3x11</text>
<text x="172.2" y="153.1" transform="rotate(-90 172.2 153.1)">U3x30</text>
<text x="172.2" y="160.9" transform="rotate(-90 172.2 160.9)">U3x29</text>
<text x="62.3" y="168.6" transform="rotate(-90 62.3 168.6)">U3x13</text>
<text x="172.2" y="168.6" transform="rotate(-90 172.2 168.6)">U3x28</text>
<text x="62.3" y="176.4" transform="rotate(-90 62.3 176.4)">U3x14</text>
<text x="172.2" y="176.4" transform="rotate(-90 172.2 176.4)">U3x27</text>
</g>
<text font-size="10.4" fill="#800000" x="62.3" y="160.9" transform="rotate(-90 62.3 160.9)">U3x12</text>
<g font-size="5.5" fill="#f00">
<text x="72.8" y="188" transform="rotate(-90 72.8 188)">U3x15</text>
<text x="80.6" y="188" transform="rotate(-90 80.6 188)">U3x16</text>
<text x="88.3" y="188" transform="rotate(-90 88.3 188)">U3x17</text>
<text x="96.1" y="188" transform="rotate(-90 96.1 188)">U3x18</text>
<text x="103.9" y="188" transform="rotate(-90 103.9 188)">U3x19</text>
<text x="111.6" y="188" transform="rotate(-90 111.6 188)">U3x20</text>
<text x="119.4" y="188" transform="rotate(-90 119.4 188)">U3x21</text>
<text x="127.1" y="188" transform="rotate(-90 127.1 188)">U3x22</text>
<text x="134.9" y="188" transform="rotate(-90 134.9 188)">U3x23</text>
<text x="150.4" y="188" transform="rotate(-90 150.4 188)">U3x25</text>
<text x="158.2" y="188" transform="rotate(-90 158.2 188)">U3x26</text>
</g>
<g font-size="4.1" fill="#f0f">
<text x="57.4" y="75.8">1</text>
<text x="166.2" y="75.8">40</text>
<text x="57.4" y="83.5">2</text>
<text x="166.2" y="83.5">39</text>
<text x="57.4" y="91.3">3</text>
<text x="166.2" y="91.3">38</text>
<text x="57.4" y="99">4</text>
<text x="166.2" y="99">37</text>
<text x="57.4" y="106.8">5</text>
<text x="166.2" y="106.8">36</text>
<text x="57.4" y="114.6">6</text>
<text x="166.2" y="114.6">35</text>
<text x="57.4" y="122.3">7</text>
<text x="166.2" y="122.3">34</text>
<text x="57.4" y="130.1">8</text>
<text x="166.2" y="130.1">33</text>
<text x="57.4" y="137.8">9</text>
<text x="166.2" y="137.8">32</text>
<text x="56.3" y="145.6">10</text>
<text x="166.2" y="145.6">31</text>
<text x="56.3" y="153.3">11</text>
<text x="166.2" y="153.3">30</text>
<text x="56.3" y="161.1">12</text>
<text x="166.2" y="161.1">29</text>
<text x="56.3" y="168.9">13</text>
<text x="166.2" y="168.9">28</text>
<text x="56.3" y="176.6">14</text>
<text x="166.2" y="176.6">27</text>
<text x="73.8" y="185.1" transform="rotate(-90 73.8 185.1)">15</text>
<text x="81.6" y="185.1" transform="rotate(-90 81.6 185.1)">16</text>
<text x="89.3" y="185.1" transform="rotate(-90 89.3 185.1)">17</text>
<text x="97.1" y="185.1" transform="rotate(-90 97.1 185.1)">18</text>
<text x="104.8" y="185.1" transform="rotate(-90 104.8 185.1)">19</text>
<text x="112.6" y="185.1" transform="rotate(-90 112.6 185.1)">20</text>
<text x="120.4" y="185.1" transform="rotate(-90 120.4 185.1)">21</text>
<text x="128.1" y="185.1" transform="rotate(-90 128.1 185.1)">22</text>
<text x="135.9" y="185.1" transform="rotate(-90 135.9 185.1)">23</text>
<text x="143.6" y="185.1" transform="rotate(-90 143.6 185.1)">24</text>
<text x="151.4" y="185.1" transform="rotate(-90 151.4 185.1)">25</text>
<text x="159.2" y="185.1" transform="rotate(-90 159.2 185.1)">26</text>
</g>
<text font-size="2.5" fill="#808080" x="142.4" y="225.5">1.4</text>
</svg>
